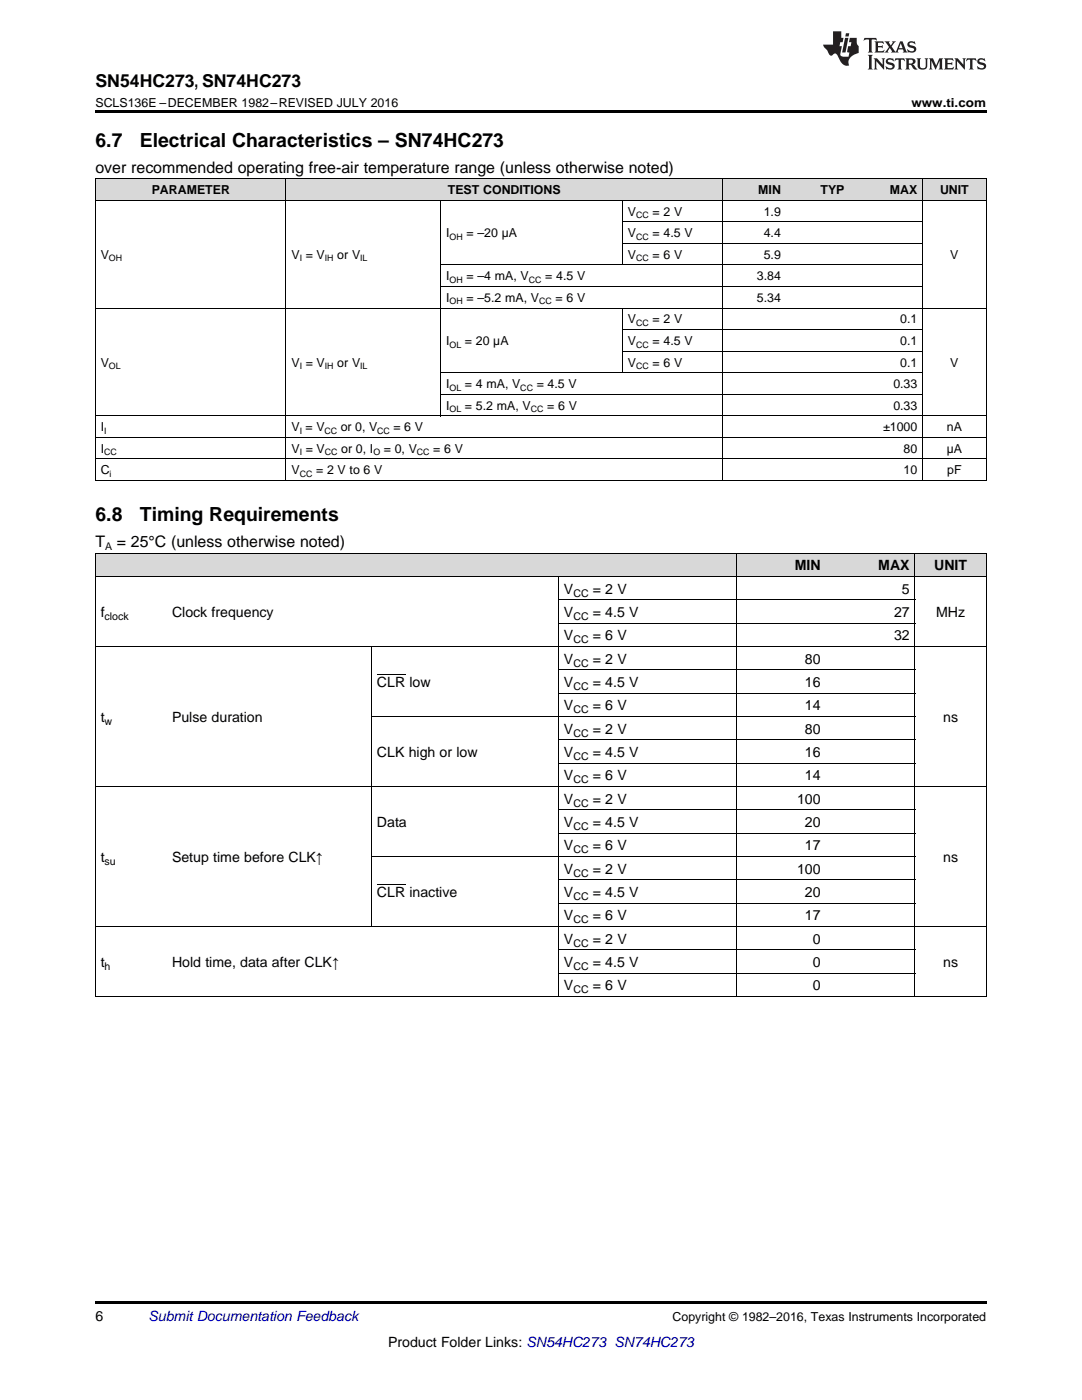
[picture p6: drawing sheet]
<svg xmlns="http://www.w3.org/2000/svg" width="216mm" height="279mm" viewBox="0 0 216 279" stroke-linecap="round" stroke-linejoin="round" font-family="sans-serif">
<g fill="#d8d8d8">
<path d="M19 110.5h14.3v4.6h-14.3z"/>
<path d="M33.3 110.5h40.9v4.6h-40.9z"/>
<path d="M74.2 110.5h37.3v4.6h-37.3z"/>
<path d="M111.5 110.5h35.5v4.6h-35.5z"/>
<path d="M147 110.5h17.8v4.6h-17.8z"/>
<path d="M164.8 110.5h17.8v4.6h-17.8z"/>
<path d="M182.6 110.5h14.2v4.6h-14.2z"/>
<path d="M19 35.7h10.9v4.3h-10.9z"/>
<path d="M29.9 35.7h27.2v4.3h-27.2z"/>
<path d="M57.1 35.7h30.9v4.3h-30.9z"/>
<path d="M88 35.7h36.2v4.3h-36.2z"/>
<path d="M124.2 35.7h20v4.3h-20z"/>
<path d="M144.2 35.7h12.7v4.3h-12.7z"/>
<path d="M156.9 35.7h12.7v4.3h-12.7z"/>
<path d="M169.6 35.7h14.5v4.3h-14.5z"/>
<path d="M184.1 35.7h12.7v4.3h-12.7z"/>
</g>
<g fill="#000">
<path d="M19 22h177.8v.5h-177.8zM19 95.9l.2 .1zM57 95.9l.1 .1zM87.9 95.9l.1 .1zM124.1 95.9l.1 .1zM144.1 95.9l.1 .1zM156.8 95.9l.1 .1zM169.5 95.9l.1 .1zM184 95.9l.1 .1zM196.7 95.9l.1 .1zM19 198.9h.2zM74 198.9h.2z"/>
<path d="M111.4 198.9h.1zM146.9 198.9h.1zM164.7 198.9h.1zM182.5 198.9h.1zM196.7 198.9h.1zM19 259.7h177.8v.5h-177.8z"/>
</g>
<g fill="none" stroke="#000" stroke-width=".2">
<path d="M19 40h177.8M19 35.6h177.8M19.1 35.7v60.3M57.1 35.7v60.3M87.9 40v43M124.2 40v12.9M144.2 35.7v60.3M184.1 35.7v60.3M196.8 35.7v60.3M88 57.2h96.1M88 52.9h96.1M124.2 48.6h59.9"/>
<path d="M124.2 44.3h59.9M19 61.5h177.8M88 78.7h96.1M88 74.4h96.1M124.2 61.5v12.9M124.2 70.1h59.9M124.2 65.8h59.9M19 95.9h177.8M19 91.6h177.8M19 87.3h177.8M19 83h177.8M19 115.1h177.8"/>
<path d="M19 110.4h177.8M19.1 110.4v88.5M111.4 115.1v83.8M111.5 119.7h71.1M147 110.4v88.5M182.5 110.4v88.5M196.8 110.4v88.5M19 129h177.8M74.1 129v56M111.5 138.3h71.1M111.5 133.7h71.1M111.5 124.4h71.1"/>
<path d="M19 157h177.8M74.2 143h108.4M111.5 152.3h71.1M111.5 147.7h71.1M74.2 170.9h108.4M111.5 175.6h71.1M111.5 166.3h71.1M111.5 161.6h71.1M19 198.9h177.8M19 184.9h177.8M111.5 194.2h71.1M111.5 189.6h71.1"/>
<path d="M111.5 180.3h71.1"/>
</g>
<g fill="#231f20">
<path d="M172.5 7.6l-.1 .5 .4-.2h.6v.1v2.1l-.2 .4h.9l-.2-.4v-2.1l.1-.1h.5l.5 .2-.2-.5zM174.5 8.3l.2 .3v1.5l-.2 .4h1.8l.2-.6a1.04 1.04 0 0 1-1.3 .2v-.7h.6l.3 .2v-.6l-.3 .2h-.6v-.6l.8-.1 .4 .3-.2-.5zM176.5 8.3l.9 1.1-.9 1.1h.8l-.2-.2 .4-.7 .5 .7-.2 .2h1.5l-.2-.2 .2-.4h.9l.1 .4-.2 .2h1l-.3-.3-.7-1.9h-.5l-.9 2-.8-1 .9-1h-.8l.1 .3-.4 .5-.3-.6 .1-.2zM179.7 8.6l.4 1h-.7zM181.3 8.4a.63 .63 0 0 0-.2 .7 .63 .63 0 0 0 .6 .4l.6 .2 .1 .2a.75 .75 0 0 1-.7 .4 .75 .75 0 0 1-.6-.5l.1 .7 .1-.1a1.11 1.11 0 0 0 1.5-.6 1.13 1.13 0 0 0-1.2-.8l-.1-.4a1.04 1.04 0 0 1 1.2 .2l-.2-.5-.2 .1-.4-.2zM173.2 10.9l.2 .4v2.2l-.2 .4h1l-.3-.4v-2.2l.3-.4zM174.3 11.6l.3 .4v1.5l-.3 .4h.8l-.2-.4v-1.3l1.5 1.7v-1.9l.2-.4h-.7l.2 .4v.9l-1.1-1.3zM177 11.8a.62 .62 0 0 0-.2 .7 .62 .62 0 0 0 .6 .4l.6 .1 .1 .3a.76 .76 0 0 1-.7 .3 .76 .76 0 0 1-.7-.4l.2 .7 .1-.1a1.11 1.11 0 0 0 1.5-.6 1.13 1.13 0 0 0-1.2-.8l-.1-.4a1.04 1.04 0 0 1 1.2 .2l-.2-.6-.2 .1-.5-.1zM178.7 11.6l-.2 .6a.61 .61 0 0 1 .8-.3v1.6l-.2 .4h.9l-.2-.4v-1.6a.63 .63 0 0 1 .7 .3l-.1-.6zM180.6 11.6l.3 .4v1.5l-.3 .4h1l-.2-.2-.1-.8 .6 .2a.76 .76 0 0 0 1.2 .7l-1-1a.58 .58 0 0 0 .6-.5 .58 .58 0 0 0-.5-.6zM181.4 11.9h.1a.45 .45 0 0 1 .5 .1 .45 .45 0 0 1 .1 .5l-.8 .2zM182.9 11.6l.2 .2a2.17 2.17 0 0 0 .3 1.9 .99 .99 0 0 0 1.6-.6v-1.1l.2-.4h-.7l.2 .2a1.92 1.92 0 0 1-.2 1.8 .6 .6 0 0 1-.9-.5v-1.1l.2-.4zM185.4 11.6l.2 .4v1.5l-.2 .4h.7l-.2-.4v-1.4l.8 1.8 .8-1.8v1.4l-.2 .4h.9l-.2-.4v-1.5l.2-.4h-.8l-.6 1.5-.6-1.5zM188.4 11.6l.2 .4v1.5l-.2 .4h1.8l.1-.6a1.04 1.04 0 0 1-1.2 .1v-.6h.5l.4 .2v-.6l-.4 .2h-.5v-.7h.8l.3 .3-.1-.6zM190.5 11.6l.2 .4v1.5l-.2 .4h.7l-.2-.4v-1.3l1.5 1.7v-1.9l.2-.4h-.7l.2 .4v.9l-1.1-1.3zM192.9 11.6l-.1 .6a.61 .61 0 0 1 .7-.3l.1 1.6-.3 .4h1l-.3-.4 .1-1.6a.63 .63 0 0 1 .7 .3l-.1-.6zM195.2 11.8a.62 .62 0 0 0-.2 .7 .62 .62 0 0 0 .6 .4l.6 .1 .1 .3a.76 .76 0 0 1-.7 .3 .76 .76 0 0 1-.6-.4l.1 .7 .1-.1a1.11 1.11 0 0 0 1.6-.6 1.13 1.13 0 0 0-1.3-.8l-.1-.4a1.04 1.04 0 0 1 1.2 .2l-.1-.6-.2 .1-.5-.1z"/>
<path d="M166.2 6.3v2.6h-1.9v.4l.8 .9a.91 .91 0 0 0 1 .8 .56 .56 0 0 1 .5-.3 .56 .56 0 0 1 .5 .3l.4 .8a1.53 1.53 0 0 0 1.9 1.2 1.54 1.54 0 0 1 1-2.1l.9-.3v-1.4a1.52 1.52 0 0 1-.4-1.6h-1.3l-.2 .8h.5l-.2 .8h-.5l-.1 1v.2l.4 .1-.2 .8a1.93 1.93 0 0 1-1.6-.3l.3-1.8h-.5l.2-.8h.4l.2-.8h-.4v-1.3zM168.6 7.6l-.6 2.9h.7l.6-2.9zM168.8 6.6l-.1 .7h.6l.2-.7z"/>
</g>
<path d="M75.2 134.6h5.7M75.2 176.5h5.7" fill="none" stroke="#000" stroke-width=".2"/>
<g font-size="3.9">
<text x="19" y="29.3">6.7</text>
<text x="27.9" y="29.3">Electrical Characteristics – SN74HC273</text>
<text x="19" y="104">6.8</text>
<text x="27.9" y="104">Timing Requirements</text>
</g>
<text font-size="3.5" x="19" y="17.3">SN54HC273, SN74HC273</text>
<g font-size="3.2">
<text x="19" y="34.4">over recommended operating free-air temperature range (unless otherwise noted)</text>
<text x="19" y="109.2">T</text>
<text x="23.3" y="109.2">= 25°C (unless otherwise noted)</text>
</g>
<g font-size="2.8">
<text x="158.6" y="113.8">MIN</text>
<text x="175.3" y="113.8">MAX</text>
<text x="186.4" y="113.8">UNIT</text>
<text x="112.5" y="118.5">V</text>
<text x="118.3" y="118.5">= 2 V</text>
<text x="180" y="118.5">5</text>
<text x="20.1" y="123.2">f</text>
<text x="34.3" y="123.2">Clock frequency</text>
<text x="112.5" y="123.2">V</text>
<text x="118.3" y="123.2">= 4.5 V</text>
<text x="178.4" y="123.2">27</text>
<text x="186.8" y="123.2">MHz</text>
<text x="112.5" y="127.8">V</text>
<text x="118.3" y="127.8">= 6 V</text>
<text x="178.4" y="127.8">32</text>
<text x="75.2" y="137.1">CLR low</text>
<text x="112.5" y="132.5">V</text>
<text x="112.5" y="137.1">V</text>
<text x="118.3" y="132.5">= 2 V</text>
<text x="118.3" y="137.1">= 4.5 V</text>
<text x="160.6" y="132.5">80</text>
<text x="160.6" y="137.1">16</text>
<text x="112.5" y="141.8">V</text>
<text x="118.3" y="141.8">= 6 V</text>
<text x="160.6" y="141.8">14</text>
<text x="20.1" y="144.1">t</text>
<text x="34.3" y="144.1">Pulse duration</text>
<text x="112.5" y="146.4">V</text>
<text x="118.3" y="146.4">= 2 V</text>
<text x="160.6" y="146.4">80</text>
<text x="188.2" y="144.1">ns</text>
<text x="75.2" y="151.1">CLK high or low</text>
<text x="112.5" y="151.1">V</text>
<text x="112.5" y="155.8">V</text>
<text x="118.3" y="151.1">= 4.5 V</text>
<text x="118.3" y="155.8">= 6 V</text>
<text x="160.6" y="151.1">16</text>
<text x="160.6" y="155.8">14</text>
<text x="112.5" y="160.4">V</text>
<text x="118.3" y="160.4">= 2 V</text>
<text x="159" y="160.4">100</text>
<text x="75.2" y="165.1">Data</text>
<text x="112.5" y="165.1">V</text>
<text x="118.3" y="165.1">= 4.5 V</text>
<text x="160.6" y="165.1">20</text>
<text x="20.1" y="172">t</text>
<text x="34.3" y="172">Setup time before CLK↑</text>
<text x="112.5" y="169.7">V</text>
<text x="118.3" y="169.7">= 6 V</text>
<text x="160.6" y="169.7">17</text>
<text x="188.2" y="172">ns</text>
<text x="75.2" y="179">CLR inactive</text>
<text x="112.5" y="174.4">V</text>
<text x="112.5" y="179">V</text>
<text x="118.3" y="174.4">= 2 V</text>
<text x="118.3" y="179">= 4.5 V</text>
<text x="159" y="174.4">100</text>
<text x="160.6" y="179">20</text>
<text x="112.5" y="183.7">V</text>
<text x="118.3" y="183.7">= 6 V</text>
<text x="160.6" y="183.7">17</text>
<text x="112.5" y="188.3">V</text>
<text x="118.3" y="188.3">= 2 V</text>
<text x="162.2" y="188.3">0</text>
<text x="20.1" y="193">t</text>
<text x="34.3" y="193">Hold time, data after CLK↑</text>
<text x="112.5" y="193">V</text>
<text x="112.5" y="197.7">V</text>
<text x="118.3" y="193">= 4.5 V</text>
<text x="118.3" y="197.7">= 6 V</text>
<text x="162.2" y="193">0</text>
<text x="162.2" y="197.7">0</text>
<text x="188.2" y="193">ns</text>
<text x="19" y="263.6">6</text>
<text x="77.4" y="268.9">Product Folder Links: SN54HC273 SN74HC273</text>
</g>
<text font-size="2.8" fill="#0000c8" x="29.6" y="263.6">Submit Documentation Feedback</text>
<g font-size="2.5">
<text x="19" y="21.4">SCLS136E –DECEMBER 1982–REVISED JULY 2016</text>
<text x="181.9" y="21.4">www.ti.com</text>
<text x="30.3" y="38.7">PARAMETER</text>
<text x="89.4" y="38.7">TEST CONDITIONS</text>
<text x="151.3" y="38.7">MIN</text>
<text x="163.7" y="38.7">TYP</text>
<text x="177.6" y="38.7">MAX</text>
<text x="187.6" y="38.7">UNIT</text>
<text x="89" y="47.3">I</text>
<text x="93.1" y="47.3">= –20 µA</text>
<text x="125.3" y="43">V</text>
<text x="125.3" y="47.3">V</text>
<text x="130.2" y="43">= 2 V</text>
<text x="130.2" y="47.3">= 4.5 V</text>
<text x="152.4" y="43">1.9</text>
<text x="152.4" y="47.3">4.4</text>
<text x="20.1" y="51.6">V</text>
<text x="58.2" y="51.6">V = V</text>
<text x="67.3" y="51.6">or V</text>
<text x="125.3" y="51.6">V</text>
<text x="130.2" y="51.6">= 6 V</text>
<text x="152.4" y="51.6">5.9</text>
<text x="189.6" y="51.6">V</text>
<text x="89" y="56">I</text>
<text x="93.1" y="56">= –4 mA, V</text>
<text x="108.8" y="56">= 4.5 V</text>
<text x="151" y="56">3.84</text>
<text x="89" y="60.3">I</text>
<text x="93.1" y="60.3">= –5.2 mA, V</text>
<text x="110.8" y="60.3">= 6 V</text>
<text x="125.3" y="64.6">V</text>
<text x="130.2" y="64.6">= 2 V</text>
<text x="151" y="60.3">5.34</text>
<text x="179.6" y="64.6">0.1</text>
<text x="89" y="68.9">I</text>
<text x="92.8" y="68.9">= 20 µA</text>
<text x="125.3" y="68.9">V</text>
<text x="130.2" y="68.9">= 4.5 V</text>
<text x="179.6" y="68.9">0.1</text>
<text x="20.1" y="73.2">V</text>
<text x="58.2" y="73.2">V = V</text>
<text x="67.3" y="73.2">or V</text>
<text x="89" y="77.5">I</text>
<text x="92.8" y="77.5">= 4 mA, V</text>
<text x="107.1" y="77.5">= 4.5 V</text>
<text x="125.3" y="73.2">V</text>
<text x="130.2" y="73.2">= 6 V</text>
<text x="178.3" y="77.5">0.33</text>
<text x="179.6" y="73.2">0.1</text>
<text x="189.6" y="73.2">V</text>
<text x="89" y="81.8">I</text>
<text x="92.8" y="81.8">= 5.2 mA, V</text>
<text x="109.2" y="81.8">= 6 V</text>
<text x="178.3" y="81.8">0.33</text>
<text x="20.1" y="86.1">I</text>
<text x="58.2" y="86.1">V = V</text>
<text x="68" y="86.1">or 0, V</text>
<text x="78.5" y="86.1">= 6 V</text>
<text x="176.2" y="86.1">±1000</text>
<text x="188.9" y="86.1">nA</text>
<text x="20.1" y="90.4">I</text>
<text x="20.1" y="94.7">C</text>
<text x="58.2" y="90.4">V = V</text>
<text x="58.2" y="94.7">V</text>
<text x="63.1" y="94.7">= 2 V to 6 V</text>
<text x="68.1" y="90.4">or 0, I</text>
<text x="76.6" y="90.4">= 0, V</text>
<text x="86.5" y="90.4">= 6 V</text>
<text x="180.3" y="90.4">80</text>
<text x="180.3" y="94.7">10</text>
<text x="188.9" y="90.4">µA</text>
<text x="189" y="94.7">pF</text>
<text x="134.2" y="263.6">Copyright © 1982–2016, Texas Instruments Incorporated</text>
</g>
<g font-size="2.1">
<text x="21" y="109.8">A</text>
<text x="114.4" y="119.1">CC</text>
<text x="20.9" y="123.7">clock</text>
<text x="114.4" y="123.7">CC</text>
<text x="114.4" y="128.4">CC</text>
<text x="114.4" y="133">CC</text>
<text x="114.4" y="137.7">CC</text>
<text x="114.4" y="142.3">CC</text>
<text x="20.9" y="144.7">w</text>
<text x="114.4" y="147">CC</text>
<text x="114.4" y="151.7">CC</text>
<text x="114.4" y="156.3">CC</text>
<text x="114.4" y="161">CC</text>
<text x="114.4" y="165.6">CC</text>
<text x="20.9" y="172.6">su</text>
<text x="114.4" y="170.3">CC</text>
<text x="114.4" y="174.9">CC</text>
<text x="114.4" y="179.6">CC</text>
<text x="114.4" y="184.3">CC</text>
<text x="114.4" y="188.9">CC</text>
<text x="20.9" y="193.6">h</text>
<text x="114.4" y="193.6">CC</text>
<text x="114.4" y="198.2">CC</text>
</g>
<g font-size="1.8">
<text x="89.7" y="47.8">OH</text>
<text x="126.9" y="43.5">CC</text>
<text x="126.9" y="47.8">CC</text>
<text x="21.7" y="52.1">OH</text>
<text x="59.8" y="52.1">I</text>
<text x="64.8" y="52.1">IH</text>
<text x="71.9" y="52.1">IL</text>
<text x="126.9" y="52.1">CC</text>
<text x="89.7" y="56.4">OH</text>
<text x="105.5" y="56.4">CC</text>
<text x="89.7" y="60.7">OH</text>
<text x="107.6" y="60.7">CC</text>
<text x="126.9" y="65.1">CC</text>
<text x="89.7" y="69.4">OL</text>
<text x="126.9" y="69.4">CC</text>
<text x="21.7" y="73.7">OL</text>
<text x="59.8" y="73.7">I</text>
<text x="64.8" y="73.7">IH</text>
<text x="71.9" y="73.7">IL</text>
<text x="89.7" y="78">OL</text>
<text x="103.8" y="78">CC</text>
<text x="126.9" y="73.7">CC</text>
<text x="89.7" y="82.3">OL</text>
<text x="105.9" y="82.3">CC</text>
<text x="20.8" y="86.6">I</text>
<text x="59.8" y="86.6">I</text>
<text x="64.7" y="86.6">CC</text>
<text x="75.3" y="86.6">CC</text>
<text x="20.8" y="90.9">CC</text>
<text x="21.9" y="95.2">i</text>
<text x="59.8" y="90.9">I</text>
<text x="59.8" y="95.2">CC</text>
<text x="64.8" y="90.9">CC</text>
<text x="74.5" y="90.9">O</text>
<text x="83.2" y="90.9">CC</text>
</g>
</svg>
